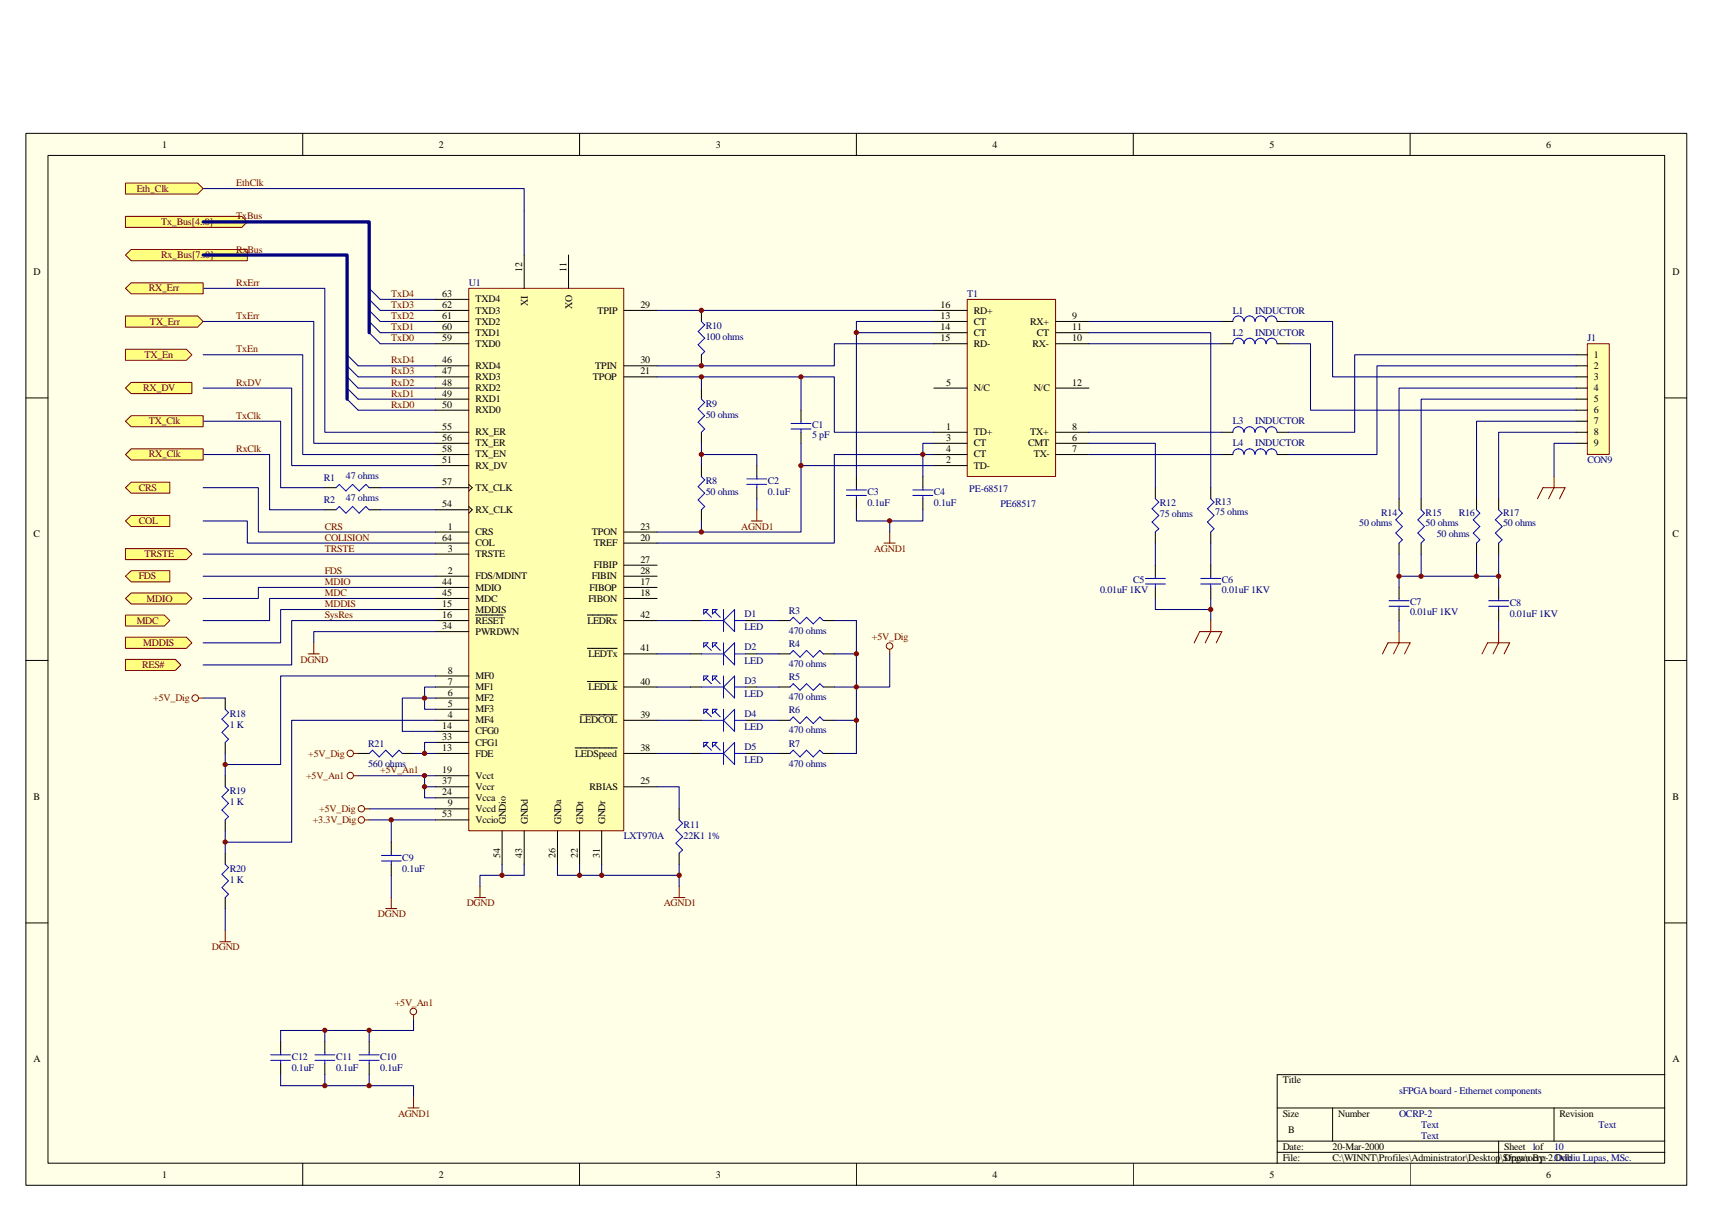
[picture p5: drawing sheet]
<svg xmlns="http://www.w3.org/2000/svg" width="420mm" height="297mm" viewBox="0 0 420 297" stroke-linecap="round" stroke-linejoin="round" font-family="sans-serif">
<path d="M6.3 32.7h407.4v258h-407.4z" fill="#ffffe8"/>
<g fill="none" stroke="#000" stroke-width=".25">
<path d="M6.3 32.7h407.4v258h-407.4zM11.8 38.1h396.5v247.2h-396.5zM74.3 32.7v5.4M142.2 32.7v5.4M210.1 32.7v5.4M278 32.7v5.4M345.9 32.7v5.4M6.3 97.6h5.5M408.3 97.6h5.5M210.1 116.9v2.7M226.4 116.9v2.7M210.1 122.3v2.7"/>
<path d="M226.4 122.3v2.7M6.3 162h5.5M408.3 162h5.5M6.3 226.4h5.5M408.3 226.4h5.5M313.3 271.8h95M313.3 279.9h95M326.9 271.8v8.1M367.6 279.9v5.5M381.2 271.8v8.1M408.3 263.6h-95v21.8M74.3 285.4v5.4"/>
<path d="M142.2 285.4v5.4M210.1 285.4v5.4M278 285.4v5.4M313.3 282.6h95M345.9 285.4v5.4"/>
</g>
<path d="M128.6 51.7v10.9M90.6 70.7l2.7 2.7h13.5M90.6 73.4l2.7 2.7h13.5M90.6 76.1l2.7 2.8h13.5M90.6 78.9l2.7 2.7h13.5M85.1 87l2.7 2.7h19M85.1 89.7l2.7 2.7h19M85.1 92.4l2.7 2.8h19M85.1 95.2l2.7 2.7h19M85.1 97.9l2.7 2.7h19M90.6 81.6l2.7 2.7h13.5" fill="none" stroke="#000080" stroke-width=".25"/>
<path d="M210.1 119.6v.6M226.4 119.6v.6M207.6 121.5h4.9M207.6 120.2h4.9M210.1 121.5v.8M223.9 121.5h4.9M223.9 120.2h4.9M226.4 121.5v.8" fill="none" stroke="#00f" stroke-width=".25"/>
<g fill="#ffff80" stroke="#800000" stroke-width=".25">
<path d="M30.8 53.1h28.5l1.4 1.3-1.4 1.4h-28.5z" fill-rule="evenodd"/>
<path d="M30.8 62.6l1.4-1.4h28.5v2.8h-28.5z" fill-rule="evenodd"/>
</g>
<path d="M49.8 54.4h40.8v27.2M49.8 62.6h35.3v35.3" fill="none" stroke="#000080" stroke-width=".8"/>
<path d="M49.8 46.3h78.8v5.4" fill="none" stroke="#000080" stroke-width=".25"/>
<path d="M30.8 44.9h17.7l1.3 1.4-1.3 1.3h-17.7z" fill-rule="evenodd" fill="#ffff80" stroke="#800000" stroke-width=".25"/>
<path d="M79.7 119.6h2.7M90.6 119.6h2.7M79.7 125h2.7M90.6 125h2.7M166.6 198.4v2.7M166.6 209.3v2.7" fill="none" stroke="#000" stroke-width=".25"/>
<path d="M82.4 119.6l.8-.8 1.6 1.6 1.7-1.6 1.6 1.6 1.6-1.6 .9 .8M82.4 125l.8-.8 1.6 1.7 1.7-1.7 1.6 1.7 1.6-1.7 .9 .8M166.6 201.1l.8 .9-1.6 1.6 1.6 1.6-1.6 1.6 1.6 1.7-.8 .8" fill="none" stroke="#00f" stroke-width=".25"/>
<path d="M49.8 70.7h29.9v35.3h27.1M49.8 78.9h27.2v29.8h29.8M49.8 87h24.5v24.5h32.5M49.8 95.2h21.7v19h35.3M49.8 103.3h19v16.3h10.9M49.8 111.5h16.3v13.5h13.6M93.3 119.6h13.5M93.3 125h13.5M161.2 193h5.4v5.4" fill="none" stroke="#000080" stroke-width=".25"/>
<path d="M166.6 217.4v2.8M165.2 220.2h2.8" fill="none" stroke="#800000" stroke-width=".25"/>
<path d="M237.3 73.5h21.6v43.4h-21.6z" fill="#ffffb0"/>
<path d="M237.2 73.4h21.7v43.5h-21.7zM184.3 127.8h2.7M185.6 125v2.8" fill="none" stroke="#800000" stroke-width=".25"/>
<g fill="none" stroke="#000" stroke-width=".25">
<path d="M172 76.1v2.8M229.1 78.9h8.1M229.1 76.1h8.1M259 78.9h8.1M299.7 78.9h2.7M313.3 78.9h2.7M172 87v2.7M172 95.2v2.7M229.1 95.2h8.1M229.1 84.3h8.1M229.1 81.6h8.1M259 95.2h8.1"/>
<path d="M259 84.3h8.1M259 81.6h8.1M299.7 84.3h2.7M313.3 84.3h2.7M172 106v2.7M172 114.2v2.7M185.6 114.2v2.7M185.6 119.6v2.7M196.5 100.6v2.7M196.5 106v2.7M229.1 106h8.1M229.1 114.2h8.1"/>
<path d="M229.1 108.7h8.1M229.1 111.5h8.1M259 106h8.1M259 108.7h8.1M259 111.5h8.1M299.7 106h2.7M299.7 111.5h2.7M313.3 106h2.7M313.3 111.5h2.7M172 125v2.8"/>
</g>
<g fill="none" stroke="#00f" stroke-width=".25">
<path d="M172 78.9l.8 .8-1.6 1.6 1.6 1.7-1.6 1.6 1.6 1.6-.8 .8M302.4 78.9a1.35 1.35 0 0 1 1.3-1.4 1.35 1.35 0 0 1 1.4 1.4 1.35 1.35 0 0 1 1.4-1.4 1.35 1.35 0 0 1 1.3 1.4 1.35 1.35 0 0 1 1.4-1.4 1.35 1.35 0 0 1 1.3 1.4M310.6 78.9a1.33 1.33 0 0 1 1.3-1.4 1.33 1.33 0 0 1 1.3 1.4M172 97.9l.8 .8-1.6 1.6 1.6 1.7-1.6 1.6 1.6 1.6-.8 .8M302.4 84.3a1.35 1.35 0 0 1 1.3-1.3 1.35 1.35 0 0 1 1.4 1.3 1.35 1.35 0 0 1 1.4-1.3 1.35 1.35 0 0 1 1.3 1.3 1.35 1.35 0 0 1 1.4-1.3 1.35 1.35 0 0 1 1.3 1.3M310.6 84.3a1.33 1.33 0 0 1 1.3-1.3 1.33 1.33 0 0 1 1.3 1.3M172 116.9l.8 .8-1.6 1.7 1.6 1.6-1.6 1.6 1.6 1.6-.8 .8M183.2 118.8h4.8M183.2 117.5h4.8M185.6 116.9v.6M185.6 118.8v.8M194 105.2h4.9"/>
<path d="M194 103.9h4.9M196.5 103.3v.6M196.5 105.2v.8M302.4 106a1.35 1.35 0 0 1 1.3-1.3 1.35 1.35 0 0 1 1.4 1.3 1.35 1.35 0 0 1 1.4-1.3 1.35 1.35 0 0 1 1.3 1.3 1.35 1.35 0 0 1 1.4-1.3 1.35 1.35 0 0 1 1.3 1.3M302.4 111.4a1.35 1.35 0 0 1 1.3-1.3 1.35 1.35 0 0 1 1.4 1.3 1.35 1.35 0 0 1 1.4-1.3 1.35 1.35 0 0 1 1.3 1.3 1.35 1.35 0 0 1 1.4-1.3 1.35 1.35 0 0 1 1.3 1.3M310.6 106a1.33 1.33 0 0 1 1.3-1.3 1.33 1.33 0 0 1 1.3 1.3M310.6 111.4a1.33 1.33 0 0 1 1.3-1.3 1.33 1.33 0 0 1 1.3 1.3"/>
</g>
<path d="M161.2 76.1h67.9M229.1 78.9h-19v38M210.1 81.6h19M204.6 111.5h24.5M229.1 108.7h-2.7v8.2" fill="none" stroke="#000080" stroke-width=".25"/>
<path d="M389.4 84.4h5.3v27h-5.3z" fill="#ffffb0"/>
<path d="M389.3 84.3h5.4v27.1h-5.4zM381.2 116.9v2.7l-1.4 2.7M377.1 122.3l1.4-2.7h5.4l-1.4 2.7M292.9 157.7l1.4-2.8h5.4l-1.4 2.8M297 152.2v2.7l-1.4 2.8M343.2 154.9v2.8l-1.4 2.7M367.6 154.9v2.8l-1.4 2.7M339.1 160.4l1.3-2.7h5.5l-1.4 2.7M363.5 160.4l1.4-2.7h5.4l-1.4 2.7" fill="none" stroke="#800000" stroke-width=".25"/>
<g fill="none" stroke="#000" stroke-width=".25">
<path d="M386.6 87h2.7M386.6 89.7h2.7M386.6 92.4h2.7M386.6 95.2h2.7M386.6 97.9h2.7M283.4 119.6v2.7M297 119.6v2.7M386.6 100.6h2.7M386.6 103.3h2.7M386.6 106h2.7M386.6 108.7h2.7M283.4 130.5v2.7"/>
<path d="M283.4 138.6v2.7M297 130.5v2.7M297 138.6v2.7M343.2 122.3v2.7M343.2 133.2v2.7M348.6 122.3v2.7M348.6 133.2v2.7M362.2 122.3v2.7M362.2 133.2v2.7M367.6 122.3v2.7M367.6 133.2v2.7M283.4 144.1v2.7"/>
<path d="M297 144.1v2.7M343.2 144.1v2.7M343.2 149.5v2.7M367.6 144.1v2.7M367.6 149.5v2.7"/>
</g>
<g fill="none" stroke="#000080" stroke-width=".25">
<path d="M267.1 78.9h32.6M316 78.9h10.9v13.5h59.7M161.2 92.4h43.4v13.6h24.5M172 92.4v2.8M196.5 92.4v8.2M229.1 84.3h-24.5v5.4h-43.4M267.1 81.6h29.9v38M267.1 84.3h32.6M316 84.3h5.4v16.3h65.2M386.6 87h-54.3v19h-16.3M386.6 89.7h-48.9v21.8h-21.7M386.6 95.2h-43.4v27.1"/>
<path d="M386.6 97.9h-38v24.4M172 111.5h13.6v2.7M172 108.7v5.5M196.5 108.7v5.5M204.6 111.5v21.7h-43.4M229.1 114.2h-32.6v16.3h-35.3M267.1 108.7h16.3v10.9M267.1 106h32.6M267.1 111.5h32.6M386.6 108.7h-5.4v8.2M386.6 103.3h-24.4v19M386.6 106h-19v16.3"/>
<path d="M172 127.8v2.7M185.6 122.3v2.7M210.1 125v2.8h16.3v-2.8M283.4 133.2v5.4M297 133.2v5.4M343.2 135.9v5.4h24.4v-5.4M348.6 135.9v5.4M362.2 135.9v5.4M283.4 146.8v2.7M297 146.8v5.4M343.2 141.3v2.8M343.2 152.2v2.7"/>
<path d="M367.6 141.3v2.8M367.6 152.2v2.7"/>
</g>
<g fill="#800000" stroke="#800000" stroke-width=".25">
<circle cx="172" cy="111.4" r=".52"/>
<circle cx="226.3" cy="111.4" r=".52"/>
<circle cx="172" cy="130.5" r=".52"/>
<circle cx="196.5" cy="114.2" r=".52"/>
<circle cx="172" cy="92.4" r=".52"/>
<circle cx="196.5" cy="92.4" r=".52"/>
<circle cx="343.1" cy="141.3" r=".52"/>
<circle cx="367.6" cy="141.3" r=".52"/>
</g>
<g fill="none" stroke="#00f" stroke-width=".25">
<path d="M283.4 122.3l.8 .9-1.6 1.6 1.6 1.6-1.6 1.6 1.6 1.7-.8 .8M297 122.3l.8 .9-1.6 1.6 1.6 1.6-1.6 1.6 1.6 1.7-.8 .8M343.2 125l.8 .9-1.7 1.6 1.7 1.6-1.7 1.7 1.7 1.6-.8 .8M348.6 125l.8 .9-1.6 1.6 1.6 1.6-1.6 1.7 1.6 1.6-.8 .8M362.2 125l.8 .9-1.6 1.6 1.6 1.6-1.6 1.7 1.6 1.6-.8 .8M367.6 125l.8 .9-1.6 1.6 1.6 1.6-1.6 1.7 1.6 1.6-.8 .8M281 143.2h4.8M281 141.9h4.8M283.4 141.3v.6M283.4 143.2v.9M294.5 143.2h4.9M294.5 141.9h4.9"/>
<path d="M297 141.3v.6M297 143.2v.9M340.7 148.7h4.9M340.7 147.3h4.9M343.2 146.8v.5M343.2 148.7v.8M365.2 148.7h4.8M365.2 147.3h4.8M367.6 146.8v.5M367.6 148.7v.8"/>
</g>
<g fill="#ffff80" stroke="#800000" stroke-width=".25">
<path d="M30.8 70.7l1.4-1.3h17.6v2.7h-17.6z" fill-rule="evenodd"/>
<path d="M30.8 77.5h17.7l1.3 1.4-1.3 1.3h-17.7z" fill-rule="evenodd"/>
<path d="M30.8 85.7h14.9l1.4 1.3-1.4 1.4h-14.9z" fill-rule="evenodd"/>
<path d="M32.2 93.8h14.9v2.7h-14.9l-1.4-1.3z" fill-rule="evenodd"/>
<path d="M30.8 103.3l1.4-1.3h17.6v2.7h-17.6z" fill-rule="evenodd"/>
<path d="M30.8 111.5l1.4-1.4h17.6v2.7h-17.6z" fill-rule="evenodd"/>
</g>
<g fill="none" stroke="#000080" stroke-width=".25">
<path d="M49.8 119.6h13.6v10.9h43.4M49.8 127.8h10.9v5.4h46.1M49.8 135.9h57M49.8 141.3h57M106.8 144.1h-43.4v2.7h-13.6M106.8 146.8h-40.7v5.4h-16.3M106.8 149.5h-38v8.2h-19M161.2 152.2h8.1M185.6 152.2h5.5M204.6 152.2h5.5v32.6h-5.5M161.2 160.4h8.1M161.2 168.5h8.1"/>
<path d="M161.2 176.7h8.1M185.6 160.4h5.5M185.6 168.5h5.5M185.6 176.7h5.5M204.6 160.4h5.5M204.6 176.7h5.5M218.2 160.4v8.1h-13.6M161.2 184.8h8.1M185.6 184.8h5.5M166.6 212v5.4"/>
</g>
<g fill="none" stroke="#000" stroke-width=".25">
<path d="M169.3 152.2h2.7M182.9 152.2h2.7M191.1 152.2h2.7M201.9 152.2h2.7M169.3 160.4h2.7M169.3 168.5h2.7M169.3 176.7h2.7M182.9 160.4h2.7M182.9 168.5h2.7M182.9 176.7h2.7M191.1 160.4h2.7M191.1 168.5h2.7"/>
<path d="M191.1 176.7h2.7M201.9 160.4h2.7M201.9 168.5h2.7M201.9 176.7h2.7M169.3 184.8h2.7M182.9 184.8h2.7M191.1 184.8h2.7M201.9 184.8h2.7"/>
</g>
<g fill="none" stroke="#00f" stroke-width=".25">
<path d="M172 152.2h5.5M172.6 149.5h1.1l-1.1 1.1zM172.6 157.7h1.1l-1.1 1zM173.1 150.1l1.4 1.3M173.1 158.2l1.4 1.3M174.8 149.5h1.1l-1.1 1.1zM174.8 157.7h1.1l-1.1 1zM175.3 150.1l1.4 1.3M175.3 158.2l1.4 1.3M177.5 149.5v5.4M177.5 157.7v5.4M180.2 149.5v5.4l-2.7-2.7z"/>
<path d="M180.2 157.7v5.4l-2.7-2.7zM180.2 152.2h2.7M193.8 152.2l.8-.8 1.6 1.6 1.6-1.6 1.7 1.6 1.6-1.6 .8 .8M172 160.4h5.5M172 168.5h5.5M172 176.7h5.5M172.6 165.8h1.1l-1.1 1.1zM172.6 174h1.1l-1.1 1zM173.1 166.4l1.4 1.3M173.1 174.5l1.4 1.3M174.8 165.8h1.1l-1.1 1.1zM174.8 174h1.1l-1.1 1z"/>
<path d="M175.3 166.4l1.4 1.3M175.3 174.5l1.4 1.3M177.5 168.5l2.7-2.7v5.4zM177.5 165.8v5.4M177.5 174v5.4M180.2 174v5.4l-2.7-2.7zM180.2 160.4h2.7M180.2 168.5h2.7M180.2 176.7h2.7M193.8 160.4l.8-.9 1.6 1.7 1.6-1.7 1.7 1.7 1.6-1.7 .8 .9M193.8 168.5l.8-.8 1.6 1.6 1.6-1.6 1.7 1.6 1.6-1.6 .8 .8M193.8 176.7l.8-.9 1.6 1.7 1.6-1.7 1.7 1.7 1.6-1.7 .8 .9"/>
<path d="M172 184.8h5.5M172.6 182.1h1.1l-1.1 1.1zM173.1 182.7l1.4 1.3M174.8 182.1h1.1l-1.1 1.1zM175.3 182.7l1.4 1.3M177.5 184.8l2.7-2.7v5.4zM177.5 182.1v5.4M180.2 184.8h2.7M193.8 184.8l.8-.8 1.6 1.7 1.6-1.7 1.7 1.7 1.6-1.7 .8 .8"/>
</g>
<g fill="#800000" stroke="#800000" stroke-width=".25">
<circle cx="210" cy="160.4" r=".52"/>
<circle cx="210" cy="176.7" r=".52"/>
<circle cx="210" cy="168.5" r=".52"/>
</g>
<g fill="none" stroke="#800000" stroke-width=".25">
<path d="M218.2 159.3v1.1"/>
<circle cx="218.2" cy="158.5" r=".79"/>
</g>
<g fill="#ffff80" stroke="#800000" stroke-width=".25">
<path d="M30.8 119.6l1.4-1.3h9.5v2.7h-9.5z" fill-rule="evenodd"/>
<path d="M30.8 127.8l1.4-1.4h9.5v2.7h-9.5z" fill-rule="evenodd"/>
<path d="M30.8 134.6h14.9l1.4 1.3-1.4 1.4h-14.9z" fill-rule="evenodd"/>
<path d="M30.8 141.3l1.4-1.3h9.5v2.7h-9.5z" fill-rule="evenodd"/>
<path d="M30.8 146.8l1.4-1.4h13.5l1.4 1.4-1.4 1.4h-13.5z" fill-rule="evenodd"/>
<path d="M30.8 150.9h9.5l1.4 1.3-1.4 1.4h-9.5z" fill-rule="evenodd"/>
<path d="M30.8 156.3h14.9l1.4 1.4-1.4 1.3h-14.9z" fill-rule="evenodd"/>
</g>
<path d="M218.2 127.8v2.7M283.4 149.5h13.6M87.8 190.3h19M90.6 198.4h16.2M104.1 190.3v5.4h2.7M104.1 193h2.7M90.6 201.1h16.2M123.1 212v2.7M128.6 212v2.7h-10.9v2.7M136.7 212v2.7h29.9M142.2 212v2.7M147.6 212v2.7" fill="none" stroke="#000080" stroke-width=".25"/>
<g fill="#800000" stroke="#800000" stroke-width=".25">
<circle cx="104.1" cy="193" r=".52"/>
<circle cx="142.1" cy="214.7" r=".52"/>
<circle cx="147.6" cy="214.7" r=".52"/>
<circle cx="166.6" cy="214.7" r=".52"/>
<circle cx="123.1" cy="214.7" r=".52"/>
<circle cx="210" cy="81.6" r=".52"/>
<circle cx="218.2" cy="127.7" r=".51"/>
</g>
<g fill="none" stroke="#800000" stroke-width=".25">
<path d="M216.8 133.2h2.8M218.2 130.5v2.7M89.5 198.4h1.1M89.5 201.1h1.1M117.7 217.4v2.8M116.4 220.2h2.7"/>
<circle cx="88.6" cy="198.4" r=".79"/>
<circle cx="88.6" cy="201.1" r=".79"/>
</g>
<path d="M115 70.8h38v133h-38z" fill="#ffffb0"/>
<path d="M115 70.7h38v133.1h-38z" fill="none" stroke="#800000" stroke-width=".25"/>
<g fill="none" stroke="#000" stroke-width=".25">
<path d="M106.8 78.9h8.2M106.8 76.1h8.2M106.8 73.4h8.2M128.6 62.6v8.1M139.4 62.6v8.1M153 76.1h8.2M106.8 84.3h8.2M106.8 81.6h8.2M106.8 97.9h8.2M106.8 95.2h8.2M106.8 92.4h8.2M106.8 89.7h8.2"/>
<path d="M153 92.4h8.2M153 89.7h8.2M106.8 108.7h8.2M106.8 111.5h8.2M106.8 119.6h8.2M106.8 106h8.2M106.8 114.2h8.2M106.8 100.6h8.2M115 118.8l.8 .8-.8 .8M106.8 125h8.2M106.8 133.2h8.2M106.8 130.5h8.2"/>
<path d="M106.8 135.9h8.2M115 124.2l.8 .8-.8 .9M153 133.2h8.2M153 130.5h8.2M153 138.6h8.2M106.8 141.3h8.2M106.8 144.1h8.2M106.8 146.8h8.2M106.8 149.5h8.2M106.8 152.2h8.2M106.8 154.9h8.2M116.6 150.9h6.8"/>
<path d="M144.1 150.9h7.3M144.1 159h7.3M153 141.3h8.2M153 144.1h8.2M153 146.8h8.2M153 152.2h8.2M106.8 165.8h8.2M106.8 168.5h8.2M106.8 171.2h8.2M106.8 174h8.2M106.8 176.7h8.2M106.8 179.4h8.2"/>
<path d="M142.4 175.3h9M144.1 167.2h7.3M153 168.5h8.2M153 176.7h8.2M153 160.4h8.2M106.8 190.3h8.2M106.8 195.7h8.2M106.8 193h8.2M106.8 198.4h8.2M106.8 182.1h8.2M106.8 184.8h8.2M141.1 183.5h10.3"/>
<path d="M153 193h8.2M153 184.8h8.2M106.8 201.1h8.2M123.1 203.8v8.2M128.6 203.8v8.2M136.7 203.8v8.2M142.2 203.8v8.2M147.6 203.8v8.2"/>
</g>
<path d="M106.8 152.2h-35.3v10.9h-21.7" fill="none" stroke="#000080" stroke-width=".25"/>
<path d="M30.8 161.7h12.2l1.4 1.4-1.4 1.4h-12.2z" fill-rule="evenodd" fill="#ffff80" stroke="#800000" stroke-width=".25"/>
<g fill="none" stroke="#000080" stroke-width=".25">
<path d="M106.8 154.9h-29.8v2.8M49.8 171.2h5.4M106.8 168.5h-2.7v5.5h2.7M106.8 171.2h-8.1v8.2h8.1M106.8 176.7h-35.3v29.9h-16.3M106.8 165.8h-38v21.7h-13.6M55.2 184.8v5.5M101.4 184.8h5.4M106.8 182.1h-2.7v2.7M55.2 203.8v5.5M96 201.1v5.5M96 214.7v5.5"/>
<path d="M55.2 222.9v5.4M79.7 252.8v2.7M90.6 252.8h-21.8v2.7M90.6 252.8v2.7M101.4 250v2.8h-10.8M68.8 263.6v2.7h10.9v-2.7M90.6 263.6v2.7h-10.9M90.6 266.3h10.8v2.8"/>
</g>
<g fill="none" stroke="#800000" stroke-width=".25">
<path d="M77 157.7v2.7M48.7 171.2h1.1M75.6 160.4h2.7M86.7 190.3h1.1M86.7 184.8h1.1M53.9 231h2.7M55.2 228.3v2.7M94.6 222.9h2.7M96 220.2v2.7M101.4 248.9v1.1M100.1 271.8h2.7M101.4 269.1v2.7"/>
<circle cx="47.9" cy="171.2" r=".8"/>
<circle cx="85.9" cy="190.2" r=".79"/>
<circle cx="85.9" cy="184.8" r=".79"/>
<circle cx="101.4" cy="248.1" r=".8"/>
</g>
<g fill="#800000" stroke="#800000" stroke-width=".25">
<circle cx="172" cy="76.1" r=".52"/>
<circle cx="172" cy="89.7" r=".52"/>
<circle cx="348.6" cy="141.3" r=".52"/>
<circle cx="362.2" cy="141.3" r=".52"/>
<circle cx="297" cy="149.5" r=".52"/>
<circle cx="96" cy="201.1" r=".52"/>
<circle cx="104.1" cy="184.8" r=".52"/>
<circle cx="104.1" cy="171.2" r=".52"/>
<circle cx="55.2" cy="206.5" r=".52"/>
<circle cx="55.2" cy="187.5" r=".52"/>
<circle cx="79.7" cy="266.3" r=".51"/>
<circle cx="79.7" cy="252.7" r=".51"/>
<circle cx="90.5" cy="252.7" r=".52"/>
<circle cx="90.5" cy="266.3" r=".52"/>
<circle cx="104.1" cy="190.2" r=".52"/>
</g>
<g fill="none" stroke="#000" stroke-width=".25">
<path d="M55.2 171.2v2.8M55.2 182.1v2.7M55.2 190.3v2.7M87.8 184.8h2.8M98.7 184.8h2.7M55.2 201.1v2.7M55.2 209.3v2.7M96 206.6v2.7M96 212v2.7M55.2 220.2v2.7M68.8 255.5v2.7M79.7 255.5v2.7"/>
<path d="M90.6 255.5v2.7M68.8 260.9v2.7M79.7 260.9v2.7M90.6 260.9v2.7"/>
</g>
<g fill="none" stroke="#00f" stroke-width=".25">
<path d="M55.2 174l.8 .8-1.6 1.6 1.6 1.6-1.6 1.6 1.6 1.7-.8 .8M55.2 193l.8 .8-1.6 1.6 1.6 1.6-1.6 1.7 1.6 1.6-.8 .8M90.6 184.8l.8-.8 1.6 1.7 1.6-1.7 1.7 1.7 1.6-1.7 .8 .8M55.2 212l.8 .8-1.6 1.6 1.6 1.7-1.6 1.6 1.6 1.6-.8 .9M93.6 211.2h4.8M93.6 209.8h4.8M96 209.3v.5M96 211.2v.8M66.4 258.7h4.8M68.8 258.2v.5M77.3 258.7h4.8M79.7 258.2v.5"/>
<path d="M88.1 258.7h4.9M90.6 258.2v.5M66.4 260.1h4.8M68.8 260.1v.8M77.3 260.1h4.8M79.7 260.1v.8M88.1 260.1h4.9M90.6 260.1v.8"/>
</g>
<g font-size="2.5">
<text x="39.8" y="36.2">1</text>
<text x="107.7" y="36.2">2</text>
<text x="175.6" y="36.2">3</text>
<text x="243.5" y="36.2">4</text>
<text x="311.4" y="36.2">5</text>
<text x="379.3" y="36.2">6</text>
<text x="8.3" y="67.4">D</text>
<text x="128.1" y="66.7" transform="rotate(-90 128.1 66.7)">12</text>
<text x="139" y="66.7" transform="rotate(-90 139 66.7)">11</text>
<text x="410.3" y="67.4">D</text>
<text x="108.5" y="75.6">62</text>
<text x="108.5" y="72.8">63</text>
<text x="116.6" y="76.9">TXD3</text>
<text x="116.6" y="74.2">TXD4</text>
<text x="129.5" y="75.1" transform="rotate(-90 129.5 75.1)">XI</text>
<text x="140.3" y="75.9" transform="rotate(-90 140.3 75.9)">XO</text>
<text x="146.5" y="76.9">TPIP</text>
<text x="157.1" y="75.6">29</text>
<text x="230.7" y="75.6">16</text>
<text x="238.8" y="76.9">RD+</text>
<text x="108.5" y="83.7">59</text>
<text x="108.5" y="81">60</text>
<text x="108.5" y="78.3">61</text>
<text x="116.6" y="82.4">TXD1</text>
<text x="116.6" y="79.6">TXD2</text>
<text x="230.7" y="78.3">13</text>
<text x="230.7" y="81">14</text>
<text x="230.7" y="83.7">15</text>
<text x="238.8" y="79.6">CT</text>
<text x="238.8" y="82.4">CT</text>
<text x="252.7" y="79.6">RX+</text>
<text x="254.3" y="82.4">CT</text>
<text x="263" y="83.7">10</text>
<text x="263" y="81">11</text>
<text x="263" y="78.3">9</text>
<text x="108.5" y="89.1">46</text>
<text x="116.6" y="85.1">TXD0</text>
<text x="157.1" y="89.1">30</text>
<text x="238.8" y="85.1">RD-</text>
<text x="253.2" y="85.1">RX-</text>
<text x="390.9" y="87.8">1</text>
<text x="108.5" y="94.6">48</text>
<text x="108.5" y="91.8">47</text>
<text x="116.6" y="95.9">RXD2</text>
<text x="116.6" y="93.2">RXD3</text>
<text x="116.6" y="90.5">RXD4</text>
<text x="145.4" y="93.2">TPOP</text>
<text x="146" y="90.5">TPIN</text>
<text x="157.1" y="91.8">21</text>
<text x="232.1" y="94.6">5</text>
<text x="238.8" y="95.9">N/C</text>
<text x="253.5" y="95.9">N/C</text>
<text x="263" y="94.6">12</text>
<text x="390.9" y="90.5">2</text>
<text x="390.9" y="93.2">3</text>
<text x="390.9" y="95.9">4</text>
<text x="108.5" y="100">50</text>
<text x="108.5" y="97.3">49</text>
<text x="116.6" y="101.4">RXD0</text>
<text x="116.6" y="98.7">RXD1</text>
<text x="390.9" y="98.7">5</text>
<text x="390.9" y="101.4">6</text>
<text x="108.5" y="105.4">55</text>
<text x="116.6" y="106.8">RX_ER</text>
<text x="232.1" y="105.4">1</text>
<text x="238.8" y="106.8">TD+</text>
<text x="252.7" y="106.8">TX+</text>
<text x="263" y="105.4">8</text>
<text x="390.9" y="104.1">7</text>
<text x="390.9" y="106.8">8</text>
<text x="108.5" y="108.1">56</text>
<text x="108.5" y="110.9">58</text>
<text x="108.5" y="113.6">51</text>
<text x="116.6" y="109.5">TX_ER</text>
<text x="116.6" y="112.2">TX_EN</text>
<text x="232.1" y="113.6">2</text>
<text x="232.1" y="108.1">3</text>
<text x="232.1" y="110.9">4</text>
<text x="238.8" y="109.5">CT</text>
<text x="238.8" y="112.2">CT</text>
<text x="252.2" y="109.5">CMT</text>
<text x="253.5" y="112.2">TX-</text>
<text x="263" y="108.1">6</text>
<text x="263" y="110.9">7</text>
<text x="390.9" y="109.5">9</text>
<text x="108.5" y="119">57</text>
<text x="116.6" y="115">RX_DV</text>
<text x="238.8" y="115">TD-</text>
<text x="108.5" y="124.4">54</text>
<text x="116.6" y="120.4">TX_CLK</text>
<text x="116.6" y="125.8">RX_CLK</text>
<text x="8.3" y="131.8">C</text>
<text x="109.9" y="129.9">1</text>
<text x="116.6" y="131.3">CRS</text>
<text x="145.2" y="131.3">TPON</text>
<text x="157.1" y="129.9">23</text>
<text x="410.3" y="131.8">C</text>
<text x="108.5" y="132.6">64</text>
<text x="109.9" y="135.3">3</text>
<text x="116.6" y="134">COL</text>
<text x="116.6" y="136.7">TRSTE</text>
<text x="145.7" y="134">TREF</text>
<text x="157.1" y="132.6">20</text>
<text x="108.5" y="143.5">44</text>
<text x="109.9" y="140.7">2</text>
<text x="116.6" y="142.1">FDS/MDINT</text>
<text x="145.2" y="142.1">FIBIN</text>
<text x="145.7" y="139.4">FIBIP</text>
<text x="157.1" y="140.7">28</text>
<text x="157.1" y="138">27</text>
<text x="157.1" y="143.5">17</text>
<text x="108.5" y="146.2">45</text>
<text x="108.5" y="148.9">15</text>
<text x="116.6" y="144.9">MDIO</text>
<text x="116.6" y="147.6">MDC</text>
<text x="144.3" y="147.6">FIBON</text>
<text x="144.6" y="144.9">FIBOP</text>
<text x="157.1" y="146.2">18</text>
<text x="108.5" y="151.6">16</text>
<text x="108.5" y="154.3">34</text>
<text x="116.6" y="150.3">MDDIS</text>
<text x="116.6" y="153">RESET</text>
<text x="116.6" y="155.7">PWRDWN</text>
<text x="144.1" y="153">LEDRx</text>
<text x="157.1" y="151.6">42</text>
<text x="144.3" y="161.1">LEDTx</text>
<text x="157.1" y="159.8">41</text>
<text x="109.9" y="165.2">8</text>
<text x="109.9" y="167.9">7</text>
<text x="116.6" y="166.6">MF0</text>
<text x="157.1" y="167.9">40</text>
<text x="109.9" y="170.6">6</text>
<text x="109.9" y="173.3">5</text>
<text x="116.6" y="169.3">MF1</text>
<text x="116.6" y="172">MF2</text>
<text x="144.3" y="169.3">LEDLk</text>
<text x="108.5" y="178.8">14</text>
<text x="109.9" y="176.1">4</text>
<text x="116.6" y="174.7">MF3</text>
<text x="116.6" y="177.4">MF4</text>
<text x="142.2" y="177.4">LEDCOL</text>
<text x="157.1" y="176.1">39</text>
<text x="108.5" y="181.5">33</text>
<text x="108.5" y="184.2">13</text>
<text x="116.6" y="180.2">CFG0</text>
<text x="116.6" y="182.9">CFG1</text>
<text x="116.6" y="185.6">FDE</text>
<text x="141.1" y="185.6">LEDSpeed</text>
<text x="157.1" y="184.2">38</text>
<text x="108.5" y="189.6">19</text>
<text x="116.6" y="191">Vcct</text>
<text x="8.3" y="196.2">B</text>
<text x="108.5" y="195.1">24</text>
<text x="108.5" y="192.4">37</text>
<text x="109.9" y="197.8">9</text>
<text x="116.6" y="196.5">Vcca</text>
<text x="116.6" y="193.7">Vccr</text>
<text x="144.6" y="193.7">RBIAS</text>
<text x="157.1" y="192.4">25</text>
<text x="410.3" y="196.2">B</text>
<text x="108.5" y="200.5">53</text>
<text x="116.6" y="199.2">Vccd</text>
<text x="116.6" y="201.9">Vccio</text>
<text x="124" y="202.2" transform="rotate(-90 124 202.2)">GNDio</text>
<text x="129.5" y="202.2" transform="rotate(-90 129.5 202.2)">GNDd</text>
<text x="137.6" y="202.2" transform="rotate(-90 137.6 202.2)">GNDa</text>
<text x="143" y="202.2" transform="rotate(-90 143 202.2)">GNDt</text>
<text x="148.5" y="202.2" transform="rotate(-90 148.5 202.2)">GNDr</text>
<text x="122.7" y="210.3" transform="rotate(-90 122.7 210.3)">54</text>
<text x="128.1" y="210.3" transform="rotate(-90 128.1 210.3)">43</text>
<text x="136.3" y="210.3" transform="rotate(-90 136.3 210.3)">26</text>
<text x="141.7" y="210.3" transform="rotate(-90 141.7 210.3)">22</text>
<text x="147.1" y="210.3" transform="rotate(-90 147.1 210.3)">31</text>
<text x="8.3" y="260.5">A</text>
<text x="410.3" y="260.5">A</text>
<text x="314.6" y="265.7">Title</text>
<text x="314.6" y="273.9">Size</text>
<text x="328.2" y="273.9">Number</text>
<text x="382.5" y="273.9">Revision</text>
<text x="316" y="277.9">B</text>
<text x="314.6" y="284.8">File:</text>
<text x="314.6" y="282">Date:</text>
<text x="326.9" y="284.8">C:\WINNT\Profiles\Administrator\Desktop\Sfpga\ocrp-2.Ddb</text>
<text x="326.9" y="282">20-Mar-2000</text>
<text x="368.9" y="282">Sheet 1of</text>
<text x="368.9" y="284.8">Drawn By:</text>
<text x="39.8" y="288.8">1</text>
<text x="107.7" y="288.8">2</text>
<text x="175.6" y="288.8">3</text>
<text x="243.5" y="288.8">4</text>
<text x="311.4" y="288.8">5</text>
<text x="379.3" y="288.8">6</text>
</g>
<g font-size="2.5" fill="#800000">
<text x="33.5" y="47">Eth_Clk</text>
<text x="58" y="45.7">EthClk</text>
<text x="58" y="53.8">TxBus</text>
<text x="39.5" y="55.2">Tx_Bus[4..0]</text>
<text x="39.5" y="63.3">Rx_Bus[7..0]</text>
<text x="58" y="62">RxBus</text>
<text x="36.5" y="71.5">RX_Err</text>
<text x="58" y="70.1">RxErr</text>
<text x="96" y="72.8">TxD4</text>
<text x="96" y="75.6">TxD3</text>
<text x="36.8" y="79.6">TX_Err</text>
<text x="58" y="78.3">TxErr</text>
<text x="96" y="78.3">TxD2</text>
<text x="96" y="81">TxD1</text>
<text x="96" y="83.7">TxD0</text>
<text x="35.4" y="87.8">TX_En</text>
<text x="58" y="86.4">TxEn</text>
<text x="96" y="89.1">RxD4</text>
<text x="35.1" y="95.9">RX_DV</text>
<text x="58" y="94.6">RxDV</text>
<text x="96" y="91.8">RxD3</text>
<text x="96" y="94.6">RxD2</text>
<text x="96" y="97.3">RxD1</text>
<text x="96" y="100">RxD0</text>
<text x="36.5" y="104.1">TX_Clk</text>
<text x="58" y="102.7">TxClk</text>
<text x="36.5" y="112.2">RX_Clk</text>
<text x="58" y="110.9">RxClk</text>
<text x="34" y="120.4">CRS</text>
<text x="34" y="128.6">COL</text>
<text x="79.7" y="129.9">CRS</text>
<text x="181.8" y="129.9">AGND1</text>
<text x="35.4" y="136.7">TRSTE</text>
<text x="79.7" y="132.6">COLISION</text>
<text x="79.7" y="135.3">TRSTE</text>
<text x="214.4" y="135.3">AGND1</text>
<text x="34" y="142.1">FDS</text>
<text x="79.7" y="140.7">FDS</text>
<text x="79.7" y="143.5">MDIO</text>
<text x="35.9" y="147.6">MDIO</text>
<text x="79.7" y="146.2">MDC</text>
<text x="79.7" y="148.9">MDDIS</text>
<text x="33.5" y="153">MDC</text>
<text x="79.7" y="151.6">SysRes</text>
<text x="35.1" y="158.4">MDDIS</text>
<text x="213.9" y="157">+5V_Dig</text>
<text x="34.9" y="163.9">RES#</text>
<text x="73.7" y="162.5">DGND</text>
<text x="37.6" y="172">+5V_Dig</text>
<text x="75.6" y="185.6">+5V_Dig</text>
<text x="75.1" y="191">+5V_An1</text>
<text x="93.3" y="189.6">+5V_An1</text>
<text x="76.7" y="201.9">+3.3V_Dig</text>
<text x="78.3" y="199.2">+5V_Dig</text>
<text x="92.7" y="225">DGND</text>
<text x="114.5" y="222.3">DGND</text>
<text x="162.8" y="222.3">AGND1</text>
<text x="52" y="233.1">DGND</text>
<text x="96.8" y="246.7">+5V_An1</text>
<text x="97.6" y="273.9">AGND1</text>
</g>
<g font-size="2.5" fill="#000080">
<text x="115" y="70.1">U1</text>
<text x="237.2" y="72.8">T1</text>
<text x="302.4" y="76.9">L1</text>
<text x="307.8" y="76.9">INDUCTOR</text>
<text x="173.1" y="80.7">R10</text>
<text x="173.1" y="83.4">100 ohms</text>
<text x="302.4" y="82.4">L2</text>
<text x="307.8" y="82.4">INDUCTOR</text>
<text x="389.3" y="83.7">J1</text>
<text x="173.1" y="99.7">R9</text>
<text x="173.1" y="102.4">50 ohms</text>
<text x="199.2" y="104.9">C1</text>
<text x="199.2" y="107.3">5 pF</text>
<text x="302.4" y="104.1">L3</text>
<text x="307.8" y="104.1">INDUCTOR</text>
<text x="302.4" y="109.5">L4</text>
<text x="307.8" y="109.5">INDUCTOR</text>
<text x="389.3" y="113.6">CON9</text>
<text x="79.4" y="117.9">R1</text>
<text x="84.8" y="117.4">47 ohms</text>
<text x="173.1" y="118.7">R8</text>
<text x="188.3" y="118.7">C2</text>
<text x="79.4" y="123.4">R2</text>
<text x="84.8" y="122.8">47 ohms</text>
<text x="173.1" y="121.5">50 ohms</text>
<text x="188.3" y="121.5">0.1uF</text>
<text x="212.8" y="121.5">C3</text>
<text x="212.8" y="124.2">0.1uF</text>
<text x="229.1" y="121.5">C4</text>
<text x="229.1" y="124.2">0.1uF</text>
<text x="237.7" y="120.6">PE-68517</text>
<text x="245.4" y="124.4">PE68517</text>
<text x="284.5" y="124.2">R12</text>
<text x="298.1" y="123.9">R13</text>
<text x="284.5" y="126.9">75 ohms</text>
<text x="298.1" y="126.4">75 ohms</text>
<text x="333.4" y="129.1">50 ohms</text>
<text x="338.8" y="126.6">R14</text>
<text x="349.7" y="126.6">R15</text>
<text x="349.7" y="129.1">50 ohms</text>
<text x="352.4" y="131.8">50 ohms</text>
<text x="357.8" y="126.6">R16</text>
<text x="368.7" y="126.6">R17</text>
<text x="368.7" y="129.1">50 ohms</text>
<text x="278" y="142.9">C5</text>
<text x="299.7" y="142.9">C6</text>
<text x="269.8" y="145.4">0.01uF 1KV</text>
<text x="299.7" y="145.4">0.01uF 1KV</text>
<text x="345.9" y="148.4">C7</text>
<text x="370.3" y="148.6">C8</text>
<text x="182.6" y="151.4">D1</text>
<text x="182.6" y="154.6">LED</text>
<text x="193.5" y="150.5">R3</text>
<text x="193.5" y="155.4">470 ohms</text>
<text x="345.9" y="150.8">0.01uF 1KV</text>
<text x="370.3" y="151.4">0.01uF 1KV</text>
<text x="182.6" y="159.5">D2</text>
<text x="193.5" y="158.7">R4</text>
<text x="182.6" y="162.8">LED</text>
<text x="182.6" y="167.7">D3</text>
<text x="193.5" y="163.6">470 ohms</text>
<text x="193.5" y="166.8">R5</text>
<text x="182.6" y="170.9">LED</text>
<text x="193.5" y="171.7">470 ohms</text>
<text x="56.3" y="175.8">R18</text>
<text x="56.3" y="178.5">1 K</text>
<text x="182.6" y="175.8">D4</text>
<text x="182.6" y="179.1">LED</text>
<text x="193.5" y="175">R6</text>
<text x="193.5" y="179.9">470 ohms</text>
<text x="90.3" y="183.1">R21</text>
<text x="182.6" y="184">D5</text>
<text x="193.5" y="183.1">R7</text>
<text x="90.3" y="188">560 ohms</text>
<text x="182.6" y="187.2">LED</text>
<text x="193.5" y="188">470 ohms</text>
<text x="56.3" y="194.8">R19</text>
<text x="56.3" y="197.6">1 K</text>
<text x="167.7" y="203">R11</text>
<text x="153" y="205.7">LXT970A</text>
<text x="167.7" y="205.7">22K1 1%</text>
<text x="56.3" y="213.9">R20</text>
<text x="98.7" y="211.1">C9</text>
<text x="98.7" y="213.9">0.1uF</text>
<text x="56.3" y="216.6">1 K</text>
<text x="71.5" y="260">C12</text>
<text x="71.5" y="262.7">0.1uF</text>
<text x="82.4" y="260">C11</text>
<text x="82.4" y="262.7">0.1uF</text>
<text x="93.3" y="260">C10</text>
<text x="93.3" y="262.7">0.1uF</text>
<text x="343.2" y="268.4">sFPGA board - Ethernet components</text>
<text x="343.2" y="273.9">OCRP-2</text>
<text x="348.6" y="276.6">Text</text>
<text x="348.6" y="279.3">Text</text>
<text x="392" y="276.6">Text</text>
<text x="381.2" y="284.8">Ovidiu Lupas, MSc.</text>
<text x="381.2" y="282">10</text>
</g>
</svg>
